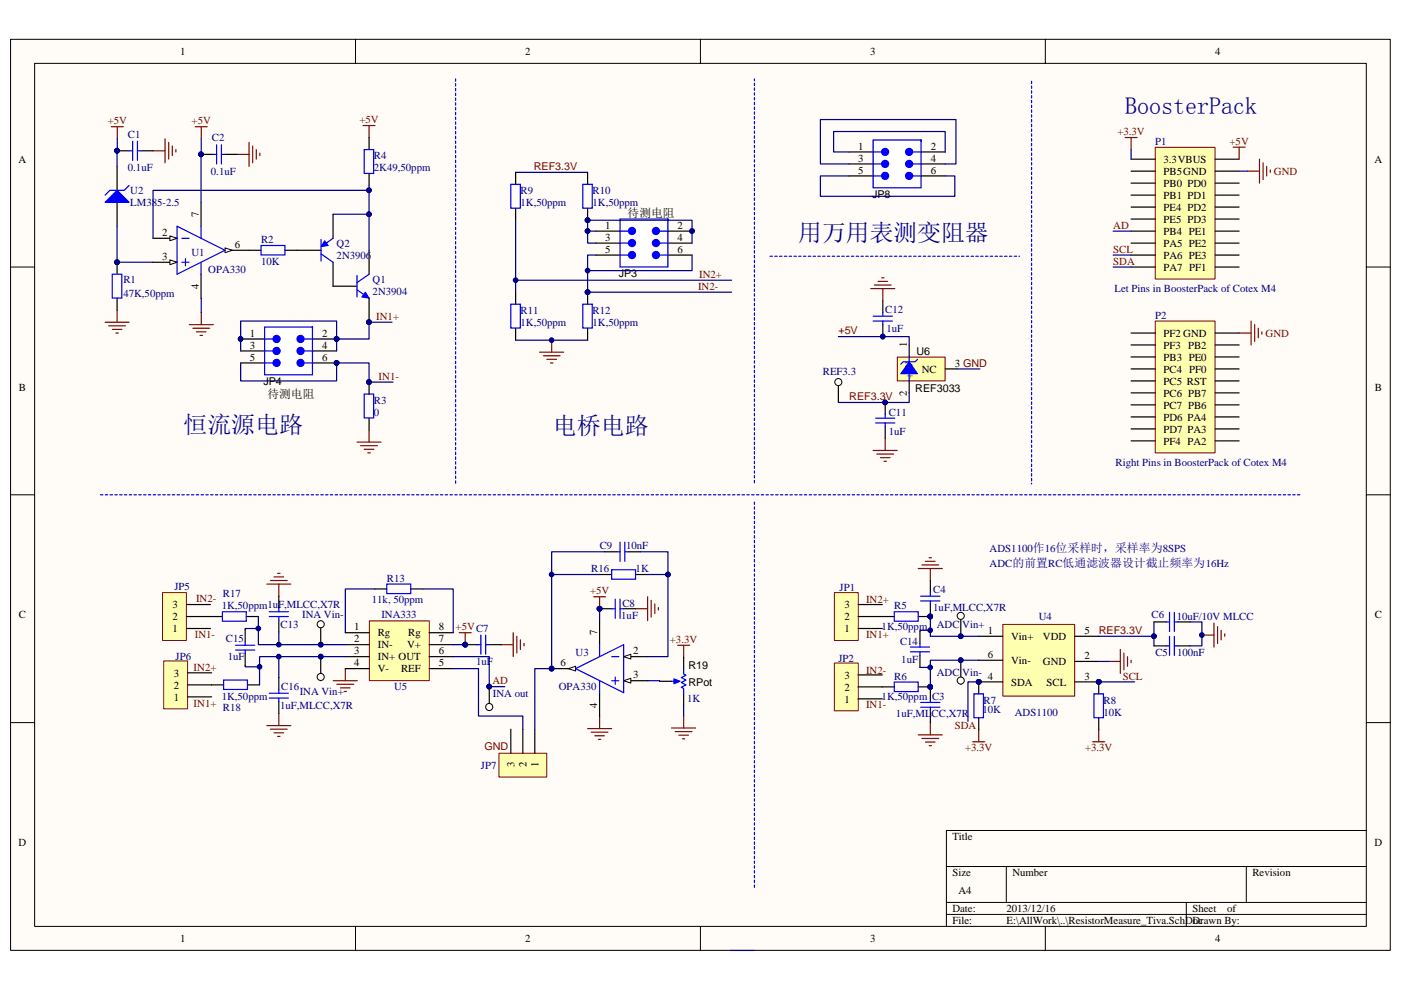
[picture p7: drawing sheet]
<svg xmlns="http://www.w3.org/2000/svg" width="297mm" height="210mm" viewBox="0 0 297 210" stroke-linecap="round" stroke-linejoin="round" font-family="sans-serif">
<path d="M2.3 8.4h292.5v193.2h-292.5z" fill="#fffcf8"/>
<path d="M2.2 8.3h292.6v193.3h-292.6z" fill="none" stroke="#000" stroke-width=".21"/>
<path d="M7.4 13.5h282.3v183h-282.3z" fill="#fffcf8"/>
<g fill="none" stroke="#000" stroke-width=".21">
<path d="M7.3 13.4h282.4v183.1h-282.4zM75.4 8.3v5.1M148.5 8.3v5.1M221.6 8.3v5.1M2.2 56.6h5.1M289.7 56.6h5.1M2.2 104.9h5.1M289.7 104.9h5.1M2.2 153.3h5.1M289.7 153.3h5.1M289.7 176.1h-89v20.4M75.4 196.5v5.1"/>
<path d="M148.5 196.5v5.1M200.7 183.8h89M200.7 191.4h89M200.7 194h89M213.4 183.8v7.6M221.6 196.5v5.1M251.5 191.4v5.1M264.2 183.8v7.6"/>
</g>
<g fill="none" stroke="#800000" stroke-width=".25">
<path d="M23.6 26.9h2.5M24.9 26.9v2.5M32.4 32h2.6M35 29.4v5.1M35.8 30.2v3.6M36.5 31v2M37.3 31.7v.5M41.4 26.9h2.5M42.7 26.9v2.5M50.3 32.7h2.5M52.8 30.2v5.1M53.6 31v3.5"/>
<path d="M54.3 31.7v2.1M55.1 32.5v.5M22.3 68.3h5.1M23 69.1h3.6M23.8 69.9h2M24.6 70.6h.5M24.8 65.8v2.5M40.1 68.9h5.1M40.9 69.6h3.6M41.7 70.4h2M42.4 71.1h.5M42.7 66.3v2.6"/>
<path d="M75.7 93.8h5.1M76.5 94.5h3.5M77.2 95.3h2.1M78 96.1h.5M78.3 91.2v2.6"/>
</g>
<path d="M176.9 140.7h5.1v10.1h-5.1z" fill="#ffffb0"/>
<path d="M176.9 140.6h5.1v10.2h-5.1z" fill="none" stroke="#800000" stroke-width=".21"/>
<path d="M182 148.2h5.1M182 145.7h5.1M182 143.2h5.1" fill="none" stroke="#000" stroke-width=".25"/>
<g fill="none" stroke="#800000" stroke-width=".25">
<path d="M114.4 74.7h5.1M115.2 75.5h3.5M115.9 76.2h2.1M116.7 77h.5M117 72.2v2.5M195.4 119.8h3.6M196.2 119.1h2.1M197 118.3h.5M194.7 120.6h5.1M197.2 120.6v2.5M237.5 137.8v5M238.3 138.5v3.6"/>
<path d="M239.1 139.3v2M254.8 134.7h2.6M257.4 132.2v5M258.1 132.9v3.6M258.9 133.7v2M259.7 134.5v.5M194.7 155.9h5.1M195.4 156.6h3.6M196.2 157.4h2.1M197 158.2h.5M197.2 153.3v2.6M206.2 157.3h2.6"/>
<path d="M207.5 154.8v2.5M231.7 157.3h2.5M233 154.8v2.5M235 140.3h2.5M239.8 140v.5"/>
</g>
<g fill="#000080" stroke="#000080" stroke-width=".21">
<circle cx="254.8" cy="134.7" r=".49"/>
<circle cx="116.9" cy="72.1" r=".49"/>
</g>
<path d="M212.6 132.5h15.3v15.2h-15.3z" fill="#ffffb0"/>
<path d="M212.6 132.4h15.3v15.3h-15.3z" fill="none" stroke="#800000" stroke-width=".21"/>
<path d="M207.5 135h5.1M227.9 135h5.1M207.5 140h5.1M207.5 144.6h5.1M227.9 144.6h5.1M227.9 140.3h5.1" fill="none" stroke="#000" stroke-width=".25"/>
<g fill="#000080" stroke="#000080" stroke-width=".21">
<circle cx="207.5" cy="144.6" r=".5"/>
<circle cx="232.9" cy="144.6" r=".5"/>
<circle cx="244.7" cy="134.9" r=".5"/>
</g>
<path d="M233 135h11.7v2M252.3 131.9h2.5v5.1h-2.5M154.9 201.6h5.1" fill="none" stroke="#000080" stroke-width=".25"/>
<path d="M176.9 125.7h5.1v10.1h-5.1z" fill="#ffffb0"/>
<path d="M176.9 125.7h5.1v10.1h-5.1z" fill="none" stroke="#800000" stroke-width=".21"/>
<path d="M182 133.3h5.1M182 130.8h5.1M182 128.2h5.1M203.7 140v5.1" fill="none" stroke="#000" stroke-width=".25"/>
<path d="M109.3 36.6h15.3M109.3 59.4h45.8M109.3 46.7v15.3M109.3 72.2h15.3" fill="none" stroke="#000080" stroke-width=".25"/>
<circle cx="109.3" cy="59.4" r=".49" fill="#000080" stroke="#000080" stroke-width=".21"/>
<circle cx="203.7" cy="144.3" r=".75" fill="#fffcf8" stroke="#000" stroke-width=".21"/>
<circle cx="203.7" cy="140" r=".5" fill="#000080" stroke="#000080" stroke-width=".21"/>
<path d="M203.7 129.9v5.1" fill="none" stroke="#000" stroke-width=".25"/>
<circle cx="203.7" cy="130.6" r=".75" fill="#fffcf8" stroke="#000" stroke-width=".21"/>
<g fill="#000080" stroke="#000080" stroke-width=".21">
<circle cx="203.7" cy="134.9" r=".5"/>
<circle cx="232.9" cy="144.6" r=".5"/>
<circle cx="78.2" cy="68.3" r=".49"/>
<circle cx="71.4" cy="71.9" r=".5"/>
<circle cx="24.8" cy="55.6" r=".5"/>
<circle cx="78.2" cy="81" r=".49"/>
<circle cx="197.2" cy="130.8" r=".49"/>
<circle cx="197.2" cy="145.7" r=".49"/>
<circle cx="207.5" cy="144.6" r=".5"/>
<circle cx="124.6" cy="46.7" r=".49"/>
<circle cx="124.6" cy="62" r=".49"/>
</g>
<path d="M83.1 68.3h-4.9v3.6h-6.8v-3.8h-20.4v6.3M233 144.6h7.6" fill="none" stroke="#000080" stroke-width=".25"/>
<g fill="none" stroke="#000" stroke-width=".25">
<path d="M24.8 35.3v5.1M78.2 29.2v2.5M78.2 36.8v2.5M109.3 36.6v2.5M124.6 36.6v2.5M24.8 42.9v5.1M24.8 55.6v2.6M32.4 50.5h5.1M52.8 53.1h2.5M60.4 53.1h7.7M70.6 55.6v5.1h5.1M70.6 45.4v5.1"/>
<path d="M78.2 53.1v5.1M109.3 44.2v2.5M124.6 44.2v2.5M24.8 63.2v2.6M78.2 63.2v5.1M109.3 62v2.5M109.3 69.6v2.6M124.6 62v2.5M124.6 69.6v2.6M78.2 81v2.6M78.2 88.7v2.5M187.1 130.8h2.5"/>
<path d="M194.7 130.8h2.5M187.1 145.7h2.5M194.7 145.7h2.5M207.5 144.6v2.6M207.5 152.3v2.5M233 144.6v2.6M233 152.3v2.5"/>
</g>
<g fill="none" stroke="#00f" stroke-width=".25">
<path d="M27.4 39.3l-1.1 1.1h-3l-1 1M77.2 31.7h2v5.1h-2zM108.3 39.1h2v5.1h-2zM123.6 39.1h2v5.1h-2zM23.8 58.2h2v5h-2zM55.3 52.1h5.1v2h-5.1zM68.1 53.8l2.5 1.8M68.1 50.8v4.6M70.6 50.5l-1.8 1.3M75.7 58.4v4.6M78.2 58.2l-2.5 1.7M75.7 61.5l2.5 1.7"/>
<path d="M108.3 64.5h2v5.1h-2zM123.6 64.5h2v5.1h-2zM77.2 83.6h2v5h-2zM189.6 129.8h5.1v2h-5.1zM189.6 144.7h5.1v2h-5.1zM206.5 147.2h2v5h-2zM231.9 147.2h2.1v5h-2.1z"/>
</g>
<g fill="#00f" stroke="#00f" stroke-width=".21">
<path d="M77.5 62l.7 1.2-1.5-.2z"/>
<path d="M68.8 51.1l.8 1-1.5 .2z"/>
</g>
<path d="M22.3 42.9l2.5-2.5 2.6 2.5z" fill="#00f" stroke="#00f" stroke-width=".25"/>
<path d="M77 26.6h2.5M78.2 26.6v2.6" fill="none" stroke="#800000" stroke-width=".25"/>
<path d="M36 50l1.5 .5-1.5 .6z" fill="#fffcf8" stroke="#000" stroke-width=".21"/>
<path d="M32.4 55.6h5.1" fill="none" stroke="#000" stroke-width=".25"/>
<path d="M36 55.1l1.5 .5-1.5 .5z" fill="#fffcf8" stroke="#000" stroke-width=".21"/>
<path d="M42.6 42.9v5.1M47.7 53.1h5.1" fill="none" stroke="#000" stroke-width=".25"/>
<path d="M47.7 52.6l1.5 .5-1.5 .5z" fill="#fffcf8" stroke="#000" stroke-width=".21"/>
<g fill="none" stroke="#000" stroke-width=".25">
<path d="M24.8 32h2.6M29.9 32h2.5M42.6 32.7h2.6M47.7 32.7h2.6M42.6 58.2v5M197.2 123.1v2.6M197.2 128.2v2.6M244.7 137h2.5M244.7 131.9h2.5M249.7 137h2.6M249.7 131.9h2.6M197.2 145.7v2.5"/>
<path d="M197.2 150.8v2.5"/>
</g>
<g fill="none" stroke="#00f" stroke-width=".25">
<path d="M27.4 32h.7M28.1 30v4M29.1 32h.8M29.1 30v4M45.2 32.7h.7M45.9 30.7v4.1M46.9 32.7h.8M46.9 30.7v4.1M37.5 48l10.2 5.1-10.2 5.1zM38.6 50.5h1.5M38.6 55.6h1.5M39.3 54.9v1.5"/>
<path d="M42.6 48v2.5M42.6 55.6v2.6M195.2 126.4h4.1M195.2 127.5h4.1M197.2 125.7v.7M197.2 127.5v.7M247.2 137h.8M247.2 131.9h.8M248 129.9v4M248 135v4M249 129.9v4M249 135v4"/>
<path d="M249 137h.7M249 131.9h.7M195.2 149h4.1M195.2 150h4.1M197.2 148.2v.8M197.2 150v.8"/>
</g>
<g fill="#000080" stroke="#000080" stroke-width=".21">
<circle cx="24.8" cy="32" r=".5"/>
<circle cx="78.2" cy="40.4" r=".49"/>
<circle cx="42.6" cy="32.7" r=".5"/>
<circle cx="197.2" cy="145.7" r=".49"/>
<circle cx="197.2" cy="130.8" r=".49"/>
<circle cx="244.7" cy="134.9" r=".5"/>
<circle cx="24.8" cy="55.6" r=".5"/>
<circle cx="78.2" cy="45.4" r=".49"/>
<circle cx="71.4" cy="77" r=".5"/>
<circle cx="78.2" cy="81" r=".49"/>
<circle cx="124.6" cy="62" r=".49"/>
</g>
<path d="M78.2 39.3v1.1h-45.8v10.1M24.8 48v7.6h7.6M70.6 45.4h7.6v7.7M78.2 40.4v5M126.4 54.1h-1.8v7.9h30.5M51 77v3.8h20.4v-3.8h6.8v4h5.1M244.7 131.9v3.1" fill="none" stroke="#000080" stroke-width=".25"/>
<path d="M245 68.1h12.6v28h-12.6z" fill="#ffffb0"/>
<path d="M244.9 68.1h12.7v28h-12.7z" fill="none" stroke="#800000" stroke-width=".21"/>
<g fill="none" stroke="#000" stroke-width=".25">
<path d="M239.8 70.6h5.1M239.8 73.2h5.1M239.8 75.7h5.1M239.8 78.3h5.1M257.6 70.6h5.1M257.6 73.2h5.1M257.6 75.7h5.1M257.6 78.3h5.1M239.8 80.8h5.1M239.8 83.3h5.1M239.8 85.9h5.1M239.8 88.4h5.1"/>
<path d="M239.8 91h5.1M239.8 93.5h5.1M257.6 80.8h5.1M257.6 83.3h5.1M257.6 85.9h5.1M257.6 88.4h5.1M257.6 91h5.1M257.6 93.5h5.1"/>
</g>
<path d="M245 31.3h12.6v27.9h-12.6z" fill="#ffffb0"/>
<path d="M244.9 31.2h12.7v28h-12.7z" fill="none" stroke="#800000" stroke-width=".21"/>
<g fill="none" stroke="#000" stroke-width=".25">
<path d="M239.8 33.8h5.1M239.8 36.3h5.1M239.8 38.8h5.1M257.6 33.8h5.1M257.6 36.3h5.1M257.6 38.8h5.1M239.8 41.4h5.1M239.8 43.9h5.1M239.8 46.5h5.1M239.8 49h5.1M239.8 51.6h5.1M239.8 54.1h5.1"/>
<path d="M239.8 56.6h5.1M257.6 41.4h5.1M257.6 43.9h5.1M257.6 46.5h5.1M257.6 49h5.1M257.6 51.6h5.1M257.6 54.1h5.1M257.6 56.6h5.1"/>
</g>
<g fill="none" stroke="#800000" stroke-width=".25">
<path d="M238.5 29.2h2.6M239.8 29.2v2.5M261.4 31.2h2.6M262.7 31.2v2.6M264.5 36.3h2.5M267 33.8v5M267.8 34.5v3.6M268.6 35.3v2M269.3 36v.6M262.7 70.6h2.6M265.3 68.1v5.1M266 68.9v3.5"/>
<path d="M266.8 69.6v2M267.5 70.4v.5"/>
</g>
<path d="M236 49h3.8M236 54.1h3.8M236 56.6h3.8" fill="none" stroke="#000080" stroke-width=".25"/>
<path d="M56.1 69.4v10.1h10.1v-10.1z" fill-rule="evenodd" fill="#fff" stroke="#00f" stroke-width=".25"/>
<path d="M51 71.9h5.1M51 74.4h5.1M51 77h5.1M66.3 71.9h5.1M66.3 74.4h5.1M66.3 77h5.1" fill="none" stroke="#000" stroke-width=".25"/>
<g fill="#000080" stroke="#000080" stroke-width=".21">
<circle cx="51" cy="71.9" r=".49"/>
<circle cx="71.4" cy="71.9" r=".5"/>
<circle cx="71.4" cy="77" r=".5"/>
</g>
<path d="M56.1 74.4h1.8M56.1 71.9h1.8M56.1 77h1.8M64.5 74.4h1.8M64.5 71.9h1.8M64.5 77h1.8" fill="none" stroke="#00f" stroke-width=".25"/>
<g fill="#00f" stroke="#00f" stroke-width=".25">
<circle cx="58.6" cy="74.4" r=".75"/>
<circle cx="58.6" cy="71.9" r=".75"/>
<circle cx="58.6" cy="77" r=".75"/>
<circle cx="63.7" cy="77" r=".75"/>
<circle cx="63.7" cy="74.4" r=".75"/>
<circle cx="63.7" cy="71.9" r=".75"/>
</g>
<path d="M131.5 46.5v10.1h10.1v-10.1z" fill-rule="evenodd" fill="#fff" stroke="#00f" stroke-width=".25"/>
<path d="M126.4 49h5.1M126.4 51.6h5.1M126.4 54.1h5.1M141.6 49h5.1M141.6 51.6h5.1M141.6 54.1h5.1M195 133.9v2.6M195 139v2.6" fill="none" stroke="#000" stroke-width=".25"/>
<g fill="#000080" stroke="#000080" stroke-width=".21">
<circle cx="146.7" cy="49" r=".5"/>
<circle cx="124.6" cy="46.7" r=".49"/>
<circle cx="124.6" cy="49" r=".49"/>
<circle cx="124.6" cy="57.4" r=".49"/>
<circle cx="71.4" cy="71.9" r=".5"/>
<circle cx="98.6" cy="136.7" r=".49"/>
</g>
<path d="M131.5 51.6h1.7M131.5 49h1.7M131.5 54.1h1.7M139.8 51.6h1.8M139.8 49h1.8M139.8 54.1h1.8M193 137.2h4.1M193 138.3h4.1M195 136.5v.7M195 138.3v.7" fill="none" stroke="#00f" stroke-width=".25"/>
<g fill="#00f" stroke="#00f" stroke-width=".25">
<circle cx="134" cy="51.5" r=".75"/>
<circle cx="134" cy="49" r=".75"/>
<circle cx="134" cy="54.1" r=".75"/>
<circle cx="139.1" cy="54.1" r=".75"/>
<circle cx="139.1" cy="51.6" r=".75"/>
<circle cx="139.1" cy="49" r=".75"/>
</g>
<path d="M239.8 31.7v2.1M262.7 36.3h1.8M124.6 49v2.6h1.8M126.4 49h-1.8v-2.3h22.1v4.9M146.7 54.1v3.3h-22.1M71.4 71.9v2.5M233 140.3h2" fill="none" stroke="#000080" stroke-width=".25"/>
<g fill="none" stroke="#800000" stroke-width=".25">
<path d="M97.4 134.2h2.5M98.6 134.2v2.5M143.7 136.9h2.5M144.9 136.9v2.5M70.7 144.4h5.1M71.4 145.1h3.6M72.2 145.9h2M73 146.7h.5M73.2 141.8v2.6M142.4 154.4h5.1M143.1 155.2h3.6M143.9 155.9h2.1"/>
<path d="M144.7 156.7h.5M144.9 151.9v2.5"/>
</g>
<path d="M78.3 131.7h12.7v12.7h-12.7z" fill="#ffffb0"/>
<path d="M78.3 131.7h12.7v12.7h-12.7z" fill="none" stroke="#800000" stroke-width=".21"/>
<path d="M73.2 134.2h5.1M73.2 136.7h5.1M73.2 139.3h5.1M79.5 124.9h2.5M87.1 124.9h2.5M91 134.2h5.1M91 136.7h5.1M91 139.3h5.1M132.2 139.3h5.1M73.2 141.8h5.1M91 141.8h5.1" fill="none" stroke="#000" stroke-width=".25"/>
<path d="M96.1 139.3h7.6v6.3h3.3M96.1 136.7h2.5M127.1 129.1v2.6" fill="none" stroke="#000080" stroke-width=".25"/>
<g fill="#000080" stroke="#000080" stroke-width=".21">
<circle cx="98.6" cy="136.7" r=".49"/>
<circle cx="127.1" cy="129.1" r=".49"/>
<circle cx="103.7" cy="145.6" r=".5"/>
</g>
<g fill="none" stroke="#800000" stroke-width=".25">
<path d="M106.3 136.7h2.5M108.8 134.2v5.1M109.6 135v3.5M110.3 135.7v2.1M111.1 136.5v.5M125.9 126.6h2.5M127.1 126.6v2.5M134.8 129.1h2.5M137.3 126.6v5.1M138.1 127.3v3.6M138.8 128.1v2M139.6 128.9v.5"/>
<path d="M124.6 154.5h5.1M125.3 155.3h3.6M126.1 156.1h2M126.9 156.8h.5M127.1 152v2.5"/>
</g>
<path d="M82 123.9h5.1v2h-5.1z" fill="none" stroke="#00f" stroke-width=".25"/>
<path d="M132.2 139.3l1.5-.5v1z" fill="#fffcf8" stroke="#000" stroke-width=".21"/>
<path d="M132.2 144.4h5.1" fill="none" stroke="#000" stroke-width=".25"/>
<path d="M132.2 144.4l1.5-.5v1z" fill="#fffcf8" stroke="#000" stroke-width=".21"/>
<path d="M127.1 131.7v5M117 141.8h5" fill="none" stroke="#000" stroke-width=".25"/>
<path d="M120.5 141.8l1.5-.5v1z" fill="#fffcf8" stroke="#000" stroke-width=".21"/>
<g fill="#000080" stroke="#000080" stroke-width=".21">
<circle cx="116.9" cy="141.8" r=".49"/>
<circle cx="98.6" cy="136.7" r=".49"/>
<circle cx="127.1" cy="129.1" r=".49"/>
</g>
<path d="M128.1 117h2.6M133.2 117h2.6M98.6 136.7h2.6M103.7 136.7h2.6M127.1 121.9h2.6M127.1 129.1h2.6M132.2 129.1h2.6M134.8 121.9h2.5M127.1 146.9v5.1" fill="none" stroke="#000" stroke-width=".25"/>
<g fill="none" stroke="#00f" stroke-width=".25">
<path d="M130.7 117h.8M131.5 115v4.1M132.5 115v4.1M132.5 117h.7M101.2 136.7h.8M102 134.7v4.1M103 134.7v4.1M103 136.7h.7M127.1 136.7v2.6M129.7 120.8h5v2.1h-5zM129.7 129.1h.7M129.7 139.3h1.5"/>
<path d="M130.4 127.1v4M131.5 127.1v4M131.5 129.1h.7M122 141.8l10.2-5.1v10.2zM127.1 144.4v2.5M129.7 144.4h1.5M130.4 143.6v1.5"/>
</g>
<path d="M34.7 140.2h5.1v10.1h-5.1z" fill="#ffffb0"/>
<path d="M34.7 140.2h5.1v10.1h-5.1z" fill="none" stroke="#800000" stroke-width=".21"/>
<path d="M39.8 147.8h5.1M39.8 145.3h5.1M39.8 142.7h5.1" fill="none" stroke="#000" stroke-width=".25"/>
<path d="M56.6 123.9h5.1M57.3 123.1h3.6M58.1 122.4h2M58.9 121.6h.5M59.1 123.9v2.5M56.6 153.9h5.1M57.3 154.7h3.6M58.1 155.4h2M58.9 156.2h.5M59.1 151.4v2.5" fill="none" stroke="#800000" stroke-width=".25"/>
<path d="M34.5 125.7h5v10.1h-5z" fill="#ffffb0"/>
<path d="M34.5 125.7h5v10.1h-5z" fill="none" stroke="#800000" stroke-width=".21"/>
<path d="M39.5 133.3h5.1M39.5 130.8h5.1M39.5 128.2h5.1M68 139.3v5.1" fill="none" stroke="#000" stroke-width=".25"/>
<circle cx="68" cy="143.6" r=".75" fill="#fffcf8" stroke="#000" stroke-width=".21"/>
<circle cx="68" cy="139.3" r=".49" fill="#000080" stroke="#000080" stroke-width=".21"/>
<path d="M68 131.7v5" fill="none" stroke="#000" stroke-width=".25"/>
<circle cx="68" cy="132.4" r=".75" fill="#fffcf8" stroke="#000" stroke-width=".21"/>
<circle cx="68" cy="136.7" r=".49" fill="#000080" stroke="#000080" stroke-width=".21"/>
<path d="M44.6 130.8h2.6M52 133.6v2.5M52 138.6v2.6M52.2 130.8h2.6M59.1 126.4v2.6M59.1 131.5v2.6M44.9 145.3h2.5M52.5 145.3h2.5M59.1 143.7v2.6M59.1 148.8v2.6" fill="none" stroke="#000" stroke-width=".25"/>
<g fill="none" stroke="#00f" stroke-width=".25">
<path d="M47.2 129.8h5v2h-5zM50 136.9h4M50 137.9h4M52 136.1v.8M52 137.9v.7M57.1 129.8h4M57.1 130.8h4M59.1 129v.8M59.1 130.8v.7M47.4 144.3h5.1v1.9h-5.1zM57.1 147h4M57.1 148.1h4"/>
<path d="M59.1 146.3v.7M59.1 148.1v.7"/>
</g>
<path d="M190.3 75.8h10.1v5h-10.1z" fill="#ffffb0"/>
<path d="M190.2 75.7h10.2v5.1h-10.2z" fill="none" stroke="#800000" stroke-width=".21"/>
<path d="M187.2 63.8v2.5M187.2 68.9v2.5M192.8 73.2v2.5M200.4 78.3h2.5M187.7 85.4v2.5M187.7 90.5v2.5M192.8 80.8v2.5M144.9 139.4v2.5M139.8 144.5h2.6M144.9 147v2.6" fill="none" stroke="#000" stroke-width=".25"/>
<path d="M185.1 67.1h4.1M185.1 68.1h4.1M187.2 66.3v.8M187.2 68.1v.8M192.8 75.7v5.1M194.5 76.2l-.5 .5h-2.5l-.5 .5M185.6 88.7h4.1M185.6 89.7h4.1M187.7 87.9v.8M187.7 89.7v.8M142.4 144.5h1.3M144.9 141.9v1.1l.6 .2-1.1 .5 1.1 .6-1.1 .5 1.1 .5-1.1 .5 .5 .2v1" fill="none" stroke="#00f" stroke-width=".25"/>
<path d="M192.8 76.7l1.7 2.6h-3.5z" fill="#00f" stroke="#00f" stroke-width=".21"/>
<path d="M202.9 78.3h4.9" fill="none" stroke="#000080" stroke-width=".25"/>
<g fill="#000080" stroke="#000080" stroke-width=".21">
<circle cx="187.7" cy="85.4" r=".49"/>
<circle cx="187.1" cy="71.4" r=".49"/>
</g>
<path d="M186.2 59.7h2M186.9 58.9h.5M184.6 61.2h5.1M185.4 60.5h3.6M187.2 61.2v2.6M185.1 95.5h5.1M185.9 96.3h3.6M186.7 97.1h2M187.4 97.8h.5M187.7 93v2.5" fill="none" stroke="#800000" stroke-width=".25"/>
<path d="M142.9 144l1.3 .5-1.3 .5z" fill="#00f" stroke="#00f" stroke-width=".25"/>
<path d="M105.8 159.8h10.1v5h-10.1z" fill="#ffffb0"/>
<path d="M105.8 159.8h10.1v5h-10.1z" fill="none" stroke="#800000" stroke-width=".21"/>
<path d="M108.3 154.7v5M110.8 154.7v5M113.4 154.7v5" fill="none" stroke="#000" stroke-width=".25"/>
<path d="M185.1 29.7v10.1h10.2v-10.1z" fill-rule="evenodd" fill="#fff" stroke="#00f" stroke-width=".25"/>
<path d="M180 32.2h5.1M180 34.8h5.1M180 37.3h5.1M195.3 32.2h5.1M195.3 34.8h5.1M195.3 37.3h5.1M103.7 145.6v5.1" fill="none" stroke="#000" stroke-width=".25"/>
<path d="M185.1 34.8h1.8M185.1 32.2h1.8M185.1 37.3h1.8M193.5 34.8h1.8M193.5 32.2h1.8M193.5 37.3h1.8" fill="none" stroke="#00f" stroke-width=".25"/>
<g fill="#00f" stroke="#00f" stroke-width=".25">
<circle cx="187.7" cy="34.8" r=".75"/>
<circle cx="187.7" cy="32.2" r=".74"/>
<circle cx="187.7" cy="37.3" r=".75"/>
<circle cx="192.8" cy="37.3" r=".75"/>
<circle cx="192.8" cy="34.8" r=".75"/>
<circle cx="192.8" cy="32.2" r=".75"/>
</g>
<circle cx="103.7" cy="150" r=".75" fill="#fffcf8" stroke="#000" stroke-width=".21"/>
<circle cx="103.7" cy="145.6" r=".5" fill="#000080" stroke="#000080" stroke-width=".21"/>
<path d="M180 32.2h-3.3v-4.3h23.7v4.3M180 34.8h-6.1v-9.4h28.8v9.4h-2.3M180 37.3h-6.1v4.3h28.5v-4.3h-2" fill="none" stroke="#000080" stroke-width=".25"/>
<path d="M177.8 80.3v5.1" fill="none" stroke="#000" stroke-width=".25"/>
<circle cx="177.7" cy="81" r=".75" fill="#fffcf8" stroke="#000" stroke-width=".21"/>
<g fill="none" stroke="#000080" stroke-width=".25">
<path d="M24.9 29.4l-.1 5.9M42.7 29.4l-.1 13.5M42.6 63.2l.1 3.1M177.8 71.4h15v1.8M192.8 83.3v2.1h-15M128.1 117h-11.1v24.8h-3.6v12.9M135.8 117h5.8v4.9M54.8 130.8v5.9h18.4M54.8 133.3h-2.8v.3M59.1 134.1v2.6M59.1 139.3v4.4M73.2 139.3h-18.2v6"/>
<path d="M79.5 124.9h-6.3v9.3M89.6 124.9h6.5v9.3M117 121.9h10.1M137.3 121.9h4.3v17.4h-4.3M197.2 133.7h-2.2v.2M197.2 130.8v4.2h10.3M52 141.2v.2h3M96.1 141.8h5.3v10.1h9.4v2.8M137.3 144.4h2.5v.1M144.9 149.6v2.3M195 141.6h2.2M207.5 140h-10.3v5.7"/>
<path d="M207.5 144.6h-2.3v8.4"/>
</g>
<g fill="#000080" stroke="#000080" stroke-width=".21">
<circle cx="24.8" cy="32" r=".5"/>
<circle cx="42.6" cy="32.7" r=".5"/>
<circle cx="59.1" cy="136.7" r=".5"/>
<circle cx="59.1" cy="139.3" r=".5"/>
<circle cx="54.8" cy="133.3" r=".49"/>
<circle cx="55" cy="141.4" r=".49"/>
<circle cx="116.9" cy="141.8" r=".49"/>
<circle cx="116.9" cy="121.8" r=".49"/>
<circle cx="141.6" cy="121.8" r=".49"/>
<circle cx="197.2" cy="130.8" r=".49"/>
<circle cx="197.2" cy="145.7" r=".49"/>
<circle cx="197.2" cy="133.7" r=".49"/>
<circle cx="197.2" cy="141.6" r=".49"/>
<circle cx="207.5" cy="144.6" r=".5"/>
</g>
<path d="M96.6 16.7v86M218.7 17.2v85.5M163.3 54.4h52.9M21.3 104.9h254.4M160 106.5v82.1M160 102.4v-85.7" fill="none" stroke="#00f" stroke-width=".25" stroke-dasharray=".5 .5"/>
<g font-size="5.1" fill="#000080">
<text x="238.6" y="24.2">BoosterPack</text>
<text x="169.2" y="51.1">用万用表测变阻器</text>
<text x="38.9" y="91.8">恒流源电路</text>
<text x="117.2" y="92.1">电桥电路</text>
</g>
<g font-size="2.5">
<text x="133.1" y="46">待测电阻</text>
<text x="56.7" y="84.4">待测电阻</text>
</g>
<g font-size="2.3">
<text x="38.2" y="11.7">1</text>
<text x="111.4" y="11.7">2</text>
<text x="184.5" y="11.7">3</text>
<text x="257.6" y="11.7">4</text>
<text x="4" y="34.5">A</text>
<text x="182" y="31.7">1</text>
<text x="182" y="34.3">3</text>
<text x="197.4" y="31.7">2</text>
<text x="197.4" y="34.3">4</text>
<text x="246.7" y="34.5">3.3VBUS</text>
<text x="291.4" y="34.5">A</text>
<text x="182" y="36.8">5</text>
<text x="184.9" y="41.9">JP8</text>
<text x="197.4" y="36.8">6</text>
<text x="246.7" y="37.1">PB5GND</text>
<text x="246.7" y="39.6">PB0 PD0</text>
<text x="42.1" y="46" transform="rotate(-90 42.1 46)">7</text>
<text x="246.7" y="42.2">PB1 PD1</text>
<text x="246.7" y="44.7">PE4 PD2</text>
<text x="246.7" y="47.2">PE5 PD3</text>
<text x="34.4" y="50.1">2</text>
<text x="49.8" y="52.6">6</text>
<text x="128.3" y="48.5">1</text>
<text x="128.3" y="51.1">3</text>
<text x="128.3" y="53.6">5</text>
<text x="143.7" y="48.5">2</text>
<text x="143.7" y="51.1">4</text>
<text x="143.7" y="53.6">6</text>
<text x="246.7" y="49.8">PB4 PE1</text>
<text x="246.7" y="52.3">PA5 PE2</text>
<text x="34.4" y="55.1">3</text>
<text x="131.2" y="58.7">JP3</text>
<text x="246.7" y="54.9">PA6 PE3</text>
<text x="246.7" y="57.4">PA7 PF1</text>
<text x="42.1" y="61.4" transform="rotate(-90 42.1 61.4)">4</text>
<text x="52.9" y="71.4">1</text>
<text x="68.3" y="71.4">2</text>
<text x="246.7" y="71.4">PF2 GND</text>
<text x="52.9" y="74">3</text>
<text x="52.9" y="76.5">5</text>
<text x="68.3" y="74">4</text>
<text x="68.3" y="76.5">6</text>
<text x="192.3" y="73.7" transform="rotate(-90 192.3 73.7)">1</text>
<text x="194.3" y="75.2">U6</text>
<text x="202.4" y="77.8">3 GND</text>
<text x="246.7" y="74">PF3 PB2</text>
<text x="246.7" y="76.5">PB3 PE0</text>
<text x="4" y="82.8">B</text>
<text x="55.9" y="81.6">JP4</text>
<text x="192.3" y="84" transform="rotate(-90 192.3 84)">2</text>
<text x="193.5" y="80.5" transform="rotate(-90 193.5 80.5)">+V</text>
<text x="193.5" y="79" transform="rotate(-90 193.5 79)">-V</text>
<text x="194.1" y="83.1">REF3033</text>
<text x="195.4" y="79">NC</text>
<text x="246.7" y="79">PC4 PF0</text>
<text x="246.7" y="81.6">PC5 RST</text>
<text x="291.5" y="82.8">B</text>
<text x="246.7" y="84.1">PC6 PB7</text>
<text x="246.7" y="86.7">PC7 PB6</text>
<text x="246.7" y="89.2">PD6 PA4</text>
<text x="246.7" y="91.8">PD7 PA3</text>
<text x="246.7" y="94.3">PF4 PA2</text>
<text x="4" y="131.2">C</text>
<text x="36.6" y="131.6">2</text>
<text x="36.6" y="129">3</text>
<text x="179" y="131.6">2</text>
<text x="179" y="129">3</text>
<text x="291.5" y="131.2">C</text>
<text x="36.6" y="134.1">1</text>
<text x="75.1" y="133.7">1</text>
<text x="75.1" y="136.2">2</text>
<text x="80.1" y="135">Rg</text>
<text x="80.1" y="137.5">IN-</text>
<text x="86.3" y="137.5">V+</text>
<text x="86.6" y="135">Rg</text>
<text x="93" y="136.2">7</text>
<text x="93" y="133.7">8</text>
<text x="126.6" y="134.7" transform="rotate(-90 126.6 134.7)">7</text>
<text x="179" y="134.1">1</text>
<text x="209.4" y="134.5">1</text>
<text x="214.4" y="135.7">Vin+</text>
<text x="221.1" y="135.7">VDD</text>
<text x="229.9" y="134.5">5</text>
<text x="36.8" y="143.5">3</text>
<text x="75.1" y="138.8">3</text>
<text x="75.1" y="141.3">4</text>
<text x="80.1" y="140.1">IN+ OUT</text>
<text x="80.1" y="142.6">V-</text>
<text x="85" y="142.6">REF</text>
<text x="93" y="138.8">6</text>
<text x="93" y="141.3">5</text>
<text x="118.9" y="141.3">6</text>
<text x="134.3" y="138.8">2</text>
<text x="134.3" y="143.9">3</text>
<text x="146" y="142">R19</text>
<text x="179" y="143.9">3</text>
<text x="209.4" y="139.6">6</text>
<text x="214.4" y="140.8">Vin-</text>
<text x="221.1" y="141.1">GND</text>
<text x="229.9" y="139.8">2</text>
<text x="36.8" y="148.6">1</text>
<text x="36.8" y="146">2</text>
<text x="146" y="145.5">RPot</text>
<text x="179" y="149">1</text>
<text x="179" y="146.5">2</text>
<text x="209.4" y="144.1">4</text>
<text x="214.4" y="145.4">SDA</text>
<text x="221.9" y="145.4">SCL</text>
<text x="229.9" y="144.1">3</text>
<text x="126.6" y="150.1" transform="rotate(-90 126.6 150.1)">4</text>
<text x="109.1" y="162.7" transform="rotate(-90 109.1 162.7)">3</text>
<text x="111.6" y="162.7" transform="rotate(-90 111.6 162.7)">2</text>
<text x="114.2" y="162.7" transform="rotate(-90 114.2 162.7)">1</text>
<text x="4" y="179.5">D</text>
<text x="201.9" y="178.2">Title</text>
<text x="291.4" y="179.5">D</text>
<text x="201.9" y="185.8">Size</text>
<text x="214.6" y="185.8">Number</text>
<text x="265.5" y="185.8">Revision</text>
<text x="203.2" y="189.7">A4</text>
<text x="201.9" y="193.5">Date:</text>
<text x="201.9" y="196">File:</text>
<text x="213.4" y="193.5">2013/12/16</text>
<text x="213.4" y="196">E:\AllWork\..\ResistorMeasure_Tiva.SchDoc</text>
<text x="252.8" y="196">Drawn By:</text>
<text x="252.8" y="193.5">Sheet</text>
<text x="260.2" y="193.5">of</text>
<text x="38.2" y="199.8">1</text>
<text x="111.4" y="199.8">2</text>
<text x="184.5" y="199.8">3</text>
<text x="257.6" y="199.8">4</text>
</g>
<g font-size="2.3" fill="#800000">
<text x="22.8" y="26.4">+5V</text>
<text x="40.6" y="26.4">+5V</text>
<text x="76.2" y="26.1">+5V</text>
<text x="236.9" y="28.7">+3.3V</text>
<text x="260.7" y="30.7">+5V</text>
<text x="113.2" y="36.1">REF3.3V</text>
<text x="270.1" y="37.1">GND</text>
<text x="236" y="48.5">AD</text>
<text x="236" y="53.6">SCL</text>
<text x="148.2" y="58.9">IN2+</text>
<text x="236" y="56.2">SDA</text>
<text x="148" y="61.5">IN2-</text>
<text x="79.8" y="67.9">IN1+</text>
<text x="177.8" y="70.9">+5V</text>
<text x="268.3" y="71.4">GND</text>
<text x="80.3" y="80.6">IN1-</text>
<text x="180.1" y="84.9">REF3.3V</text>
<text x="41.6" y="127.7">IN2-</text>
<text x="125.1" y="126.1">+5V</text>
<text x="183.6" y="127.9">IN2+</text>
<text x="41.3" y="135.4">IN1-</text>
<text x="96.6" y="133.7">+5VC7</text>
<text x="142" y="136.4">+3.3V</text>
<text x="183.6" y="135.2">IN1+</text>
<text x="233" y="134.5">REF3.3V</text>
<text x="41.1" y="142.2">IN2+</text>
<text x="183.6" y="142.9">IN2-</text>
<text x="41.1" y="149.9">IN1+</text>
<text x="104.4" y="145.2">AD</text>
<text x="238.1" y="144.1">SCL</text>
<text x="183.6" y="150.2">IN1-</text>
<text x="202.4" y="154.6">SDA</text>
<text x="102.7" y="159">GND</text>
<text x="204.6" y="159.4">+3.3V</text>
<text x="230.1" y="159.4">+3.3V</text>
</g>
<g font-size="2.3" fill="#000080">
<text x="27.1" y="29.2">C1</text>
<text x="44.9" y="30">C2</text>
<text x="79.3" y="33.8">R4</text>
<text x="244.9" y="30.7">P1</text>
<text x="27.1" y="36.3">0.1uF</text>
<text x="27.6" y="41.1">U2</text>
<text x="44.7" y="37.1">0.1uF</text>
<text x="79.3" y="36.3">2K49,50ppm</text>
<text x="110.4" y="41.1">R9</text>
<text x="125.6" y="41.1">R10</text>
<text x="27.6" y="43.7">LM385-2.5</text>
<text x="110.4" y="43.7">1K,50ppm</text>
<text x="125.6" y="43.7">1K,50ppm</text>
<text x="55.3" y="51.6">R2</text>
<text x="71.4" y="52.3">Q2</text>
<text x="26.2" y="60">R1</text>
<text x="40.6" y="54.4">U1</text>
<text x="44.2" y="57.9">OPA330</text>
<text x="55.3" y="56.2">10K</text>
<text x="71.4" y="54.9">2N3906</text>
<text x="79" y="60">Q1</text>
<text x="26.2" y="63">47K,50ppm</text>
<text x="79" y="62.5">2N3904</text>
<text x="236.3" y="62">Let Pins in BoosterPack of Cotex M4</text>
<text x="110.4" y="69.1">1K,50ppm</text>
<text x="110.4" y="66.6">R11</text>
<text x="125.6" y="69.1">1K,50ppm</text>
<text x="125.6" y="66.6">R12</text>
<text x="187.7" y="66.3">C12</text>
<text x="187.9" y="70.4">1uF</text>
<text x="244.9" y="67.6">P2</text>
<text x="174.5" y="79.5">REF3.3</text>
<text x="79.3" y="88.2">0</text>
<text x="79.3" y="85.6">R3</text>
<text x="188.4" y="88.2">C11</text>
<text x="188.4" y="92.3">1uF</text>
<text x="236.5" y="98.9">Right Pins in BoosterPack of Cotex M4</text>
<text x="127.1" y="116.5">C9</text>
<text x="132.7" y="116.5">10nF</text>
<text x="209.8" y="117.2">ADS1100作16位采样时，采样率为8SPS</text>
<text x="37" y="125.2">JP5</text>
<text x="82" y="123.4">R13</text>
<text x="125.4" y="121.4">R16</text>
<text x="134.8" y="121.4">1K</text>
<text x="178" y="125.3">JP1</text>
<text x="197.9" y="125.8">C4</text>
<text x="209.8" y="120.2">ADC的前置RC低通滤波器设计截止频率为16Hz</text>
<text x="47" y="129.1">1K,50ppm1uF,MLCC,X7R</text>
<text x="47.3" y="126.6">R17</text>
<text x="64" y="131.2">INA Vin-</text>
<text x="78.8" y="127.9">11k, 50ppm</text>
<text x="80.9" y="131.2">INA333</text>
<text x="131.7" y="131.3">1uF</text>
<text x="132" y="128.8">C8</text>
<text x="189.6" y="129.3">R5</text>
<text x="197.9" y="129.6">1uF,MLCC,X7R</text>
<text x="220.2" y="131.4">U4</text>
<text x="244.2" y="131.2">C6</text>
<text x="249.5" y="131.4">10uF/10V MLCC</text>
<text x="47.9" y="136.2">C15</text>
<text x="59.5" y="133.2">C13</text>
<text x="186.9" y="133.7">1K,50ppm</text>
<text x="190.8" y="136.8">C14</text>
<text x="198.6" y="133.2">ADC Vin+</text>
<text x="37.2" y="139.9">JP6</text>
<text x="48.3" y="140.1">1uF</text>
<text x="100.9" y="141.1">1uF</text>
<text x="122" y="139.2">U3</text>
<text x="177.8" y="140.3">JP2</text>
<text x="191.1" y="140.6">1uF</text>
<text x="198.6" y="143.4">ADC Vin-</text>
<text x="245" y="139">C5</text>
<text x="249.6" y="139">100nF</text>
<text x="47" y="148.5">1K,50ppm</text>
<text x="59.6" y="146.3">C16</text>
<text x="63.5" y="147.4">INA Vin+</text>
<text x="83.5" y="146.3">U5</text>
<text x="104.5" y="147.8">INA out</text>
<text x="118.5" y="146.3">OPA330</text>
<text x="145.7" y="148.8">1K</text>
<text x="186.9" y="148.5">1K,50ppm C3</text>
<text x="189.6" y="144.2">R6</text>
<text x="208.6" y="149.2">R7</text>
<text x="234" y="149.2">R8</text>
<text x="47.3" y="150.7">R18</text>
<text x="59.4" y="150.4">1uF,MLCC,X7R</text>
<text x="190" y="152">1uF,MLCC,X7R</text>
<text x="208.3" y="151.3">10K</text>
<text x="215.2" y="151.8">ADS1100</text>
<text x="234" y="151.8">10K</text>
<text x="102" y="163.1">JP7</text>
</g>
</svg>
